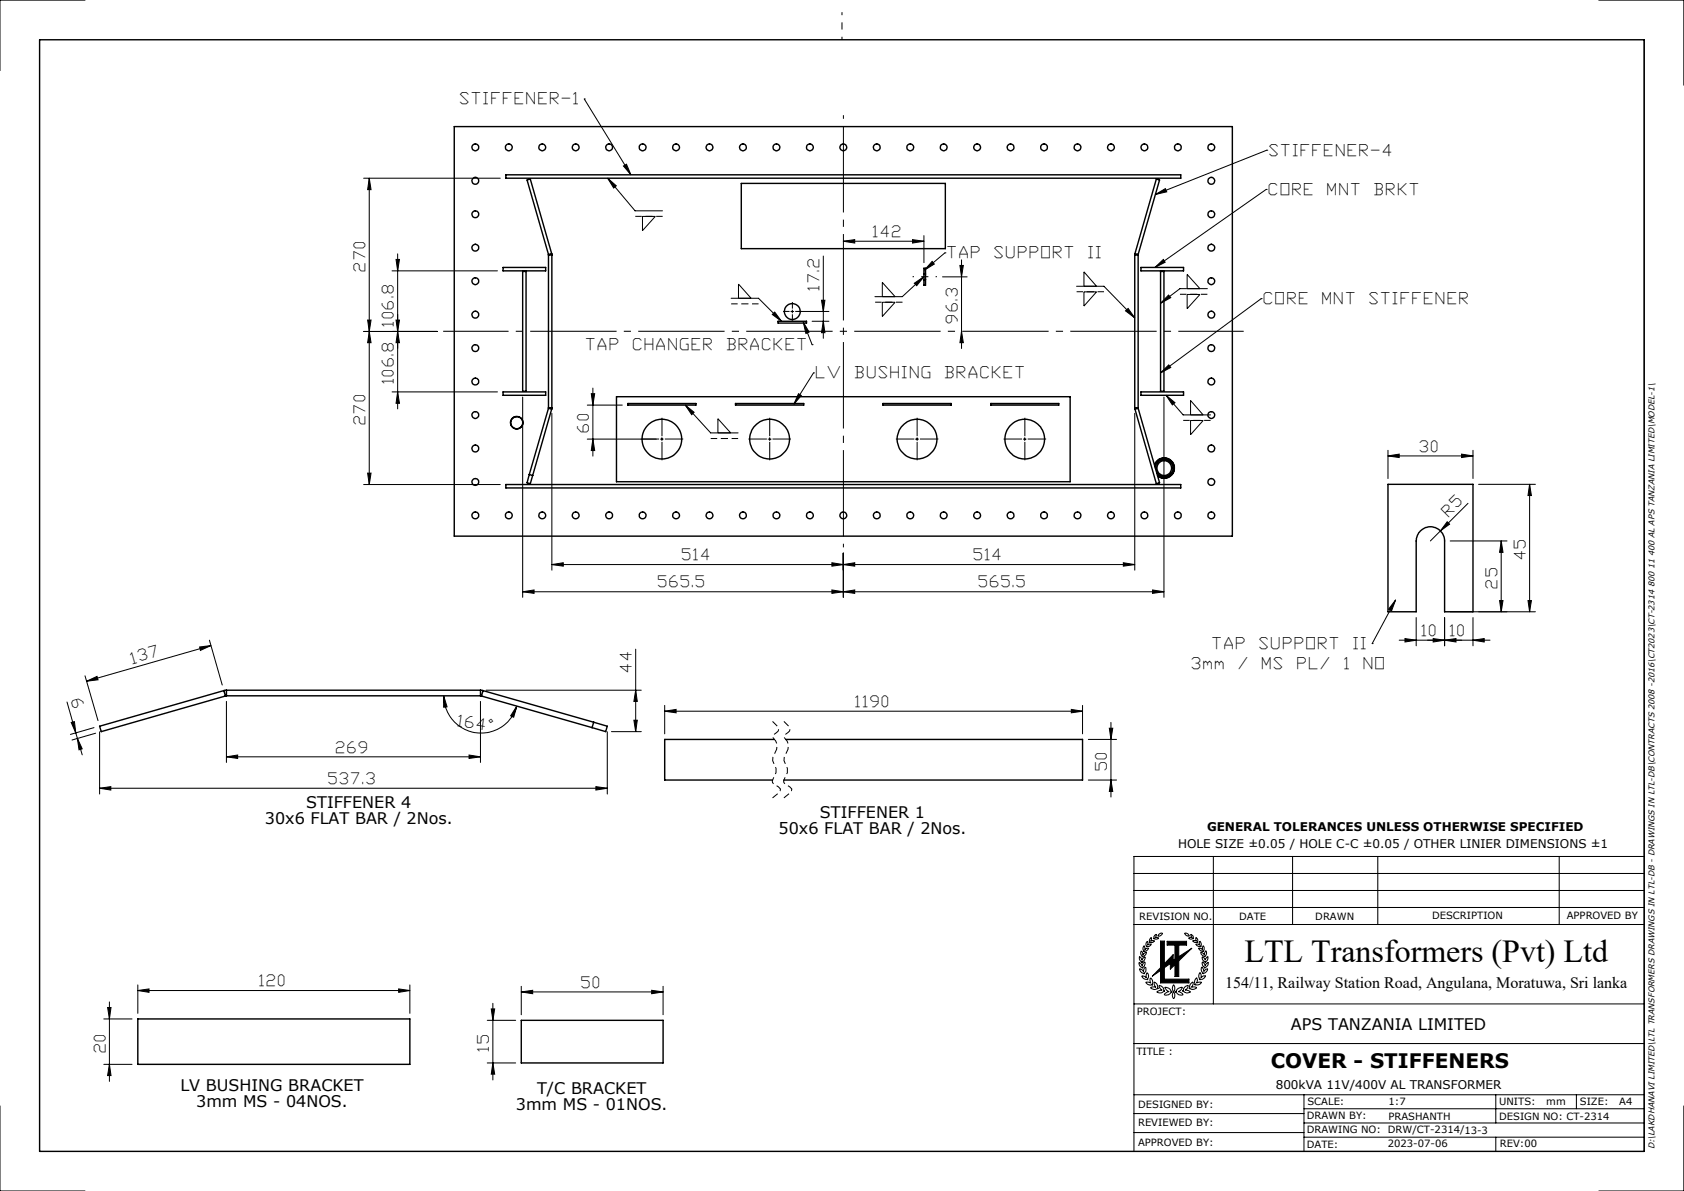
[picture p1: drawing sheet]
<svg xmlns="http://www.w3.org/2000/svg" width="297mm" height="210mm" viewBox="0 0 297 210" stroke-linecap="round" stroke-linejoin="round" font-family="sans-serif">
<g fill="none" stroke="#000" stroke-width=".25">
<path d="M7 7h283v196h-283zM80.1 22.3h137.2v72.2h-137.2zM89.2 30.8h119v.6h-119zM130.7 32.3h36v11.5h-36zM88.7 47.2h7.5v.6h-7.5zM92.2 47.9h.6v21.1h-.6zM96.7 44.9v.1M96.7 45h.6M96.7 45v26.9M97.3 44.7v.3M97.3 44.7l-3.8-13.1-.5 .1 3.7 13.2M97.3 44.7l-.6 .2"/>
<path d="M97.3 45v26.9M137.2 56.6h5v.4h-5zM162.9 48.3v1M162.9 49.3h.3M162.9 48.3v-1h.3v1M162.9 49.3v1h.3v-1M162.9 48.3h.3M163.2 48.3v1M200.1 45h.6M200.1 45v26.9M200.2 44.7l-.1 .3M200.2 44.7l.5 .2"/>
<path d="M200.2 44.7l3.7-13.1 .6 .1-3.8 13.2M200.7 44.9v.1M200.7 45v26.9M201.2 47.2h7.5v.6h-7.5zM204.7 47.9h.6v21.1h-.6zM88.7 69.1h7.5v.6h-7.5zM96.7 71.9v.1M96.7 71.9h.6M96.7 72l.6 .1M96.7 72l-3.4 11.7M97.3 72.1l-3.4 11.7M97.3 71.9v.2"/>
<path d="M108.7 69.9h80v15h-80zM110.7 71.1h12v.3h-12zM129.7 71.1h12v.3h-12zM155.7 71.1h12v.3h-12zM174.7 71.1h12v.3h-12zM200.1 71.9l.1 .2M200.1 71.9h.6M200.7 71.9v.1M200.7 72l-.5 .1M200.7 72l3.8 13.1-.6 .2-3.7-13.2M201.2 69.1h7.5v.6h-7.5zM89.2 85.4h119v.6h-119z"/>
<path d="M93.3 83.7l.6 .1M93.3 83.7l-.3 1.4 .5 .2 .4-1.5M203.6 82a1.81 1.81 0 0 1 2.5-1.1 1.81 1.81 0 0 1 .7 2.6 1.81 1.81 0 0 1-2.6 .4M203.7 82.1a1.74 1.74 0 0 1 2.4-1.1 1.74 1.74 0 0 1 .7 2.5 1.74 1.74 0 0 1-2.6 .3M203.8 82.6a1.55 1.55 0 0 1 2-1.5 1.55 1.55 0 0 1 .7 2.4 1.55 1.55 0 0 1-2.5-.2M244.8 85.4h15v22.5h-5v-12.5a2.5 2.5 0 0 0-2.5-2.5 2.5 2.5 0 0 0-2.5 2.5v12.5h-5zM39.5 121.8l.3 .9M39.5 121.8l-21.9 6.2 .3 1 21.9-6.3M39.9 121.7l-.4 .1M39.9 122.7h-.1M39.9 121.7v1M39.9 121.7h44.8"/>
<path d="M39.9 122.7h44.8M84.7 121.7l.5 .1M84.7 122.7h.2M84.7 121.7v1M84.9 122.7l19.5 5.6M85.2 121.8l-.3 .9M85.2 121.8l19.5 5.5M104.7 127.3l-.3 1M104.7 127.3l2.4 .7-.3 1-2.4-.7M136.6 130.4h-19.4v7.1h19M138.6 130.4h52.3v7.1h-52.7M24.3 179.7h48v8h-48z"/>
<path d="M91.9 179.9h25v7.5h-25z"/>
<circle cx="83.8" cy="31.9" r=".61"/>
<circle cx="83.8" cy="37.8" r=".61"/>
<circle cx="83.8" cy="26" r=".61"/>
<circle cx="89.7" cy="26" r=".61"/>
<circle cx="95.6" cy="26" r=".6"/>
<circle cx="101.5" cy="26" r=".6"/>
<circle cx="107.4" cy="26" r=".61"/>
<circle cx="113.3" cy="26" r=".61"/>
<circle cx="119.2" cy="26" r=".6"/>
<circle cx="125.1" cy="26" r=".6"/>
<circle cx="131" cy="26" r=".61"/>
<circle cx="136.9" cy="26" r=".61"/>
<circle cx="142.8" cy="26" r=".6"/>
<circle cx="148.7" cy="26" r=".6"/>
<circle cx="154.6" cy="26" r=".61"/>
<circle cx="160.5" cy="26" r=".61"/>
<circle cx="166.4" cy="26" r=".6"/>
<circle cx="172.3" cy="26" r=".6"/>
<circle cx="178.2" cy="26" r=".61"/>
<circle cx="184.1" cy="26" r=".61"/>
<circle cx="190" cy="26" r=".6"/>
<circle cx="195.9" cy="26" r=".6"/>
<circle cx="201.8" cy="26" r=".61"/>
<circle cx="207.7" cy="26" r=".61"/>
<circle cx="213.6" cy="31.9" r=".6"/>
<circle cx="213.6" cy="37.8" r=".6"/>
<circle cx="213.6" cy="26" r=".6"/>
<circle cx="83.8" cy="55.5" r=".61"/>
<circle cx="83.8" cy="43.7" r=".61"/>
<circle cx="83.8" cy="49.6" r=".6"/>
<circle cx="139.7" cy="54.9" r="1.39"/>
<circle cx="213.6" cy="55.5" r=".6"/>
<circle cx="213.6" cy="43.7" r=".6"/>
<circle cx="213.6" cy="49.6" r=".59"/>
<circle cx="83.8" cy="79.1" r=".61"/>
<circle cx="83.8" cy="61.4" r=".61"/>
<circle cx="83.8" cy="67.3" r=".61"/>
<circle cx="83.8" cy="73.2" r=".6"/>
<circle cx="91.1" cy="74.5" r="1.06"/>
<circle cx="91.1" cy="74.5" r="1.1"/>
<circle cx="116.7" cy="77.4" r="3.5"/>
<circle cx="135.7" cy="77.4" r="3.5"/>
<circle cx="161.7" cy="77.4" r="3.5"/>
<circle cx="180.7" cy="77.4" r="3.5"/>
<circle cx="213.6" cy="79.1" r=".6"/>
<circle cx="213.6" cy="61.4" r=".6"/>
<circle cx="213.6" cy="67.3" r=".6"/>
<circle cx="213.6" cy="73.2" r=".59"/>
<circle cx="83.8" cy="85" r=".61"/>
<circle cx="83.8" cy="90.9" r=".61"/>
<circle cx="89.7" cy="90.9" r=".61"/>
<circle cx="95.6" cy="90.9" r=".6"/>
<circle cx="101.5" cy="90.9" r=".6"/>
<circle cx="107.4" cy="90.9" r=".61"/>
<circle cx="113.3" cy="90.9" r=".61"/>
<circle cx="119.2" cy="90.9" r=".6"/>
<circle cx="125.1" cy="90.9" r=".6"/>
<circle cx="131" cy="90.9" r=".61"/>
<circle cx="136.9" cy="90.9" r=".61"/>
<circle cx="142.8" cy="90.9" r=".6"/>
<circle cx="148.7" cy="90.9" r=".6"/>
<circle cx="154.6" cy="90.9" r=".61"/>
<circle cx="160.5" cy="90.9" r=".61"/>
<circle cx="166.4" cy="90.9" r=".6"/>
<circle cx="172.3" cy="90.9" r=".6"/>
<circle cx="178.2" cy="90.9" r=".61"/>
<circle cx="184.1" cy="90.9" r=".61"/>
<circle cx="190" cy="90.9" r=".6"/>
<circle cx="195.9" cy="90.9" r=".6"/>
<circle cx="201.8" cy="90.9" r=".61"/>
<circle cx="205.3" cy="82.5" r="1.29"/>
<circle cx="207.7" cy="90.9" r=".61"/>
<circle cx="213.6" cy="85" r=".6"/>
<circle cx="213.6" cy="90.9" r=".6"/>
</g>
<g fill="none" stroke="#000" stroke-width=".18">
<path d="M15 0h-15v12.4M103 17.5h.1M103 17.5l8.3 13.3M282 0h15v15M290 7v196M64.1 31.4h24.1M65.1 31.4l.3 2h-.6zM65.1 31.4v54M107.2 31.4l4.8 5.8h4.8M107.2 31.4l1.5 1.4-.5 .4zM110 29.3l.5-.3 .8 1.8zM113.3 38.2h2.3l-2.3 2.5z"/>
<path d="M203.8 34.3l1.7-1 .3 .5zM223.3 33.4h.1M223.3 33.4l-19.6 13.8M223.4 26.5h.1M223.4 26.5l-19.6 7.8M64.1 58.4h13M64.8 56.4h.6l-.3 2zM65.1 58.4l.3 2h-.6zM69.1 47.8h18.6M69.9 45.7h.5l-.3 2.1zM69.9 56.4h.5l-.3 2zM70.1 58.4l.3 2h-.5z"/>
<path d="M70.1 44.8v27.3M128.9 52.6h4.9l4 4M130.2 52.6v-2.5l2.3 2.5M136.6 55l1.2 1.6-1.6-1.2zM139.5 54.9h.5M139.7 54.7v.5M140.7 54.9h5.5M141.7 56.8l1.5 4M141.7 56.8l1 1.8-.6 .2zM143.2 56.6h3M144.9 52.9h.6l-.3 2zM145.2 56.6l.3 2.1h-.6z"/>
<path d="M145.2 45.1v14.5M148.7 42.5h14.2M148.7 42.5l2-.2v.6zM155.6 52.3v-2.5l2.3 2.5M155.6 53.3h2.3l-2.3 2.5zM160.9 42.3l2 .2-2 .4zM161.3 49.9l1.6-1.1-1.2 1.6zM162.9 48.8l-3.8 3.5h-4.8M162.9 41.5v4.8M164.4 46.1l.4 .5-1.7 1zM166.2 48.8h4.4M166.7 44.6h.1"/>
<path d="M166.7 44.6l-3.6 3M169.3 46.8h.6l-.3 2zM169.6 58.4l.3 2h-.6zM169.6 45.8v15.6M189.9 50.5h4.8l5.4 5.5M191.2 50.5v-2.6l2.2 2.6M191.2 51.5h2.2l-2.2 2.5zM198.5 54.8l.5-.4 1.1 1.6zM203.7 47.2l1.5-1.5 .3 .5zM206.1 52l.4 .5-1.8 1zM209.4 50.9v-2.5l2.2 2.5M209.4 51.9h2.2l-2.2 2.5z"/>
<path d="M212.9 50.9h-4.8l-3.4 2.6M222.4 52.7h.1M222.4 52.7l-17.7 13M69.1 69.1h18.6M70.1 69.1l.3 2h-.5zM92.2 70v35.3M97.3 72.9v27.6M103.6 77.4h12.1M103.6 71.4h6.1M104.3 69.4h.6l-.3 2zM104.6 77.4l.3 2h-.6zM104.6 68.4v12"/>
<path d="M116.5 77.4h.5M116.7 77.2v.5M120.9 71.4l4.4 4.9h4.9M120.9 71.4l1.5 1.3-.4 .4zM126.6 76.3v-2.5l2.3 2.5M135.5 77.4h.5M135.7 77.2v.5M140.8 69.4l.5 .3-1.3 1.6zM143.2 60.8h.1M143.5 65.7h.1M143.5 65.7l-3.5 5.6M161.5 77.4h.5"/>
<path d="M161.7 77.2v.5M180.5 77.4h.5M180.7 77.2v.5M200.1 72.9v27.6M204.7 65.7l1.4-1.4 .4 .5zM205.3 70v35.3M205.7 69.7l3 3.5h4.8M205.7 69.7l1.5 1.3-.4 .4zM210 73.2v-2.6l2.2 2.6M210 74.1h2.2l-2.2 2.6zM244.8 79.4v5M259.8 79.4v5"/>
<path d="M64.1 85.4h24.1M64.8 83.4h.6l-.3 2zM97.3 99.5h102.8M97.3 99.5l2-.3v.6zM146.7 99.2l2 .3-2 .3zM148.7 97.5v7.8M148.7 99.5l2-.3v.6zM198.1 99.2l2 .3-2 .3zM244.8 80.4l2-.3v.6zM244.8 80.4h15M255.2 92l.5 .4-1.7 1.2zM255.8 95.4h10"/>
<path d="M257.8 80.1l2 .3-2 .3zM258.9 88.8l-6.6 6.6M260.8 85.4h10M264.8 95.4l.3 2h-.6zM264.8 95.4v12.5M269.8 85.4l.3 2h-.6zM269.8 85.4v22.5M15 119.2l2.3 7.9M35.2 114.1l2-.3-1.9 .9zM36.9 112.9l2.3 7.9M37.2 113.8l-21.9 6.3M92.2 104.3h113.1"/>
<path d="M92.2 104.3l2-.3v.6zM112.1 114.5v14.5M146.7 104l2 .3-2 .3zM148.7 104.3l2-.3v.6zM203.3 104l2 .3-2 .3zM242 113.5h.1M246.1 105.8l-4.1 7.7M246.1 105.8l-.7 1.9-.5-.3zM246.8 112.9h16M247.8 112.6l2 .3-2 .3zM249.8 108.9v5M252.8 112.6l2 .3-2 .3z"/>
<path d="M254.8 112.9l2-.3v.6zM254.8 108.9v5M255.8 107.9h15M259.8 112.9l2-.3v.6zM259.8 108.9v5M264.5 105.9h.6l-.3 2zM269.5 105.9h.6l-.3 2zM11.8 123.8l1.6 5.4M12.6 127.4l.5-.2 .3 2zM13.4 129.2l.3 1M13.7 130.2l.8 2.9M13.7 130.2l.8 1.8-.6 .2z"/>
<path d="M15.3 120.1l1.8-.8 .2 .6zM16.6 128.3l-4.2 1.2M16.9 129.3l-4.2 1.2M17.6 139l1.9-.3v.6zM17.6 129v11M17.6 139h89.5M39.9 133.4l2-.3v.6zM39.9 123.7v10.7M39.9 133.4h44.8M78.2 122.7l.6 1.9-.6 .1zM78.2 122.7a6.6 6.6 0 0 0 5.7 6.5 6.6 6.6 0 0 0 7.3-4.7M82.7 133.1l2 .3-2 .3z"/>
<path d="M84.7 123.7v10.7M85.7 121.7h27.4M91.2 124.5l-.6 2-.5-.3zM105.1 138.7l2 .3-2 .3zM107.1 129v11M107.8 129h5.3M111.8 127h.6l-.3 2zM112.1 121.7l.3 2h-.6zM117.2 125.4l2-.3v.6zM117.2 124.4v5M117.2 125.4h73.7M188.9 125.1l2 .3-2 .3z"/>
<path d="M190.9 124.4v5M191.9 137.5h5M191.9 130.4h5M195.7 128.4h.6l-.4 2zM195.9 127.4v13.1M195.9 137.5l.4 2.1h-.6zM200 157h90M200 154h90M214 151v26M228 151v12M243 151v12M275 151v12"/>
<path d="M290 151h-90v52M18.3 179.7h5M19 177.7h.6l-.3 2zM19.3 176.7v14M24.3 174.7l2-.3v.6zM24.3 174.7h48M24.3 173.7v5M70.3 174.4l2 .3-2 .3zM72.3 173.7v5M85.9 179.9h5M86.6 177.9h.6l-.3 2zM86.9 176.9v13.5"/>
<path d="M91.9 174.9l2-.3v.6zM91.9 173.9v5M91.9 174.9h25M114.9 174.6l2 .3-2 .3zM116.9 173.9v5M200 177h90M200 163h90M200 160h90M200.9 169.7l.3 .2 .2 .4 .2-.5 .3-.2a.74 .74 0 0 1-.4 .9v.1a.82 .82 0 0 1-.6-.9zM201 168.7l.4 .6 .2-.4 .4-.2a.65 .65 0 0 1-.6 .8l.1 .1a.77 .77 0 0 1-.5-.9zM201 170.8l.4 .2 .3 .3v-.1a.51 .51 0 0 1 .4-.6v.1a.92 .92 0 0 1-.3 1l-.1-.1a.73 .73 0 0 1-.7-.8zM201.3 167.7l.3 .7 .2-.3 .4-.2a.91 .91 0 0 1-.8 .8l-.2-.5z"/>
<path d="M201.4 172.1h.4l.4 .3v-.8a.45 .45 0 0 1 .4 .6l-.2 .4v.1a.89 .89 0 0 1-1-.6zM201.8 166.7l.1 .3v.5l.7-.3a.79 .79 0 0 1-.9 .5 .82 .82 0 0 1 .1-1zM202.1 173.2h.4l.5 .1-.1-.1a.58 .58 0 0 1 .1-.7 1.07 1.07 0 0 1 .2 1.2l-.1-.1a.78 .78 0 0 1-1-.4zM202.3 166l.2 .2-.1 .4 .6-.1a.67 .67 0 0 1-.8 .4 .81 .81 0 0 1 .1-.9zM202.8 166.1v.1a.65 .65 0 0 1 .3-.9l-.1 .7 .6-.1a.45 .45 0 0 1-.8 .2M203.6 173.1a.88 .88 0 0 1 .5 1.1h.2a.93 .93 0 0 1-1.4 0l.4-.2 .6 .1a1.01 1.01 0 0 1-.3-1zM203.7 164.9l.2-.2-.2 .6 .7 .1a.57 .57 0 0 1-.9 0v-.3zM204.3 164.8l.3-.2h.4a.68 .68 0 0 1-.8 .4zM204.4 173.7a.84 .84 0 0 1 .8 1h.2a.99 .99 0 0 1-1.4 .2l.5-.2 .5-.1a.95 .95 0 0 1-.6-.9zM204.7 165.9h.7v4l1.5-1.6v1l.3-.2v-2.5h-1.4v-.6h3.5v.6h-1.4v2.1l2.3-1.5-2.3 2.2v2.8h-.7v-2.1l-.8 .8v-1l-1 .7v2h4.3v.7h-5v-2.2l-1.5 1 1.5-1.5zM205.4 174.1a.96 .96 0 0 1 1.1 .7h.2a1.08 1.08 0 0 1-1.4 .6l.6-.5h.3l-.5-.4zM207 173.6a1 1 0 0 1 0 1.3 .99 .99 0 0 1 0-1.3z"/>
<path d="M207 174.9a1 1 0 0 1 0 1.2 .99 .99 0 0 1 0-1.2zM207.6 174.4l.9-.3a1.11 1.11 0 0 1-.7 .8l.5 .1 .4 .4a1.08 1.08 0 0 1-1.4-.6h.2zM208.9 164.6a.63 .63 0 0 1 .8 .5l-.5-.1zM209.1 173.9l.5-.2a.95 .95 0 0 1-.6 .9l.7 .1 .3 .2a.87 .87 0 0 1-1.3-.1h-.1v-.1l.1-.1 .1-.3zM210 164.7a.6 .6 0 0 1 .4 .8v-.1a.54 .54 0 0 1-.8 0l.4-.1h.3zM210 173.5l.3-.3a.61 .61 0 0 1-.2 .9l.6-.1 .4 .2a1.03 1.03 0 0 1-1.4 0h.2l-.1-.3zM210.9 172.6l.2-.2 .1 .5-.2 .4 .5-.1h.4a.94 .94 0 0 1-1.2 .4v-.5zM210.9 166.5h.4l.3 .1v-.7a.71 .71 0 0 1 .1 1v-.1a.62 .62 0 0 1-.8-.3zM211.1 166.1l.1 .1a.56 .56 0 0 0-.3-.8l.1 .5h-.7a.62 .62 0 0 0 .8 .2M211.4 167.2h.4l.3 .3 .1-.8a.74 .74 0 0 1 0 1.1l-.1-.1a.64 .64 0 0 1-.7-.5zM211.6 171.5h.1l.1 .4v.5l.4-.3 .4-.1a.89 .89 0 0 1-1.1 .7l.1-.1-.1-.1-.1-.5zM211.8 167.9l.3 .1 .3 .3 .3-.7a.82 .82 0 0 1-.3 1.1v-.1a.63 .63 0 0 1-.6-.7z"/>
<path d="M211.9 170.5l.3 .4 .1 .4 .3-.3 .4-.2a.81 .81 0 0 1-.9 .8 1.03 1.03 0 0 1-.2-1.1zM212 168.7l.4 .3 .1 .3 .5-.6a.77 .77 0 0 1-.5 .9v-.1a.67 .67 0 0 1-.5-.8zM212.1 169.6l.3 .4 .1 .3 .6-.6a.82 .82 0 0 1-.7 .9v-.1a.69 .69 0 0 1-.3-.9zM0 195v15h15M18.3 187.7h5M19.3 187.7l.3 1.9h-.6zM85.9 187.4h5M86.9 187.4l.3 2h-.6zM200 196.3h30M200 199.7h30M200 193h90M200 184h90"/>
<path d="M230 198h60M230 193v10M230 195.5h60M263.8 193v5M278 193v2.5M297 195v15h-15M230 200.5h60M263.8 200.5v2.5"/>
</g>
<path d="M148.5 7v-4.8" fill="none" stroke="#000" stroke-width=".18" stroke-dasharray="15.2 1.3 1.3 1.3" stroke-dashoffset="14.7" stroke-linecap="butt"/>
<path d="M204.7 165.9h.7v4l1.5-1.6v1l.3-.2v-2.5h-1.4v-.6h3.5v.6h-1.4v2.1l2.3-1.5-2.3 2.2v2.8h-.7v-2.1l-.8 .8v-1l-1 .7v2h4.3v.7h-5v-2.2l-1.5 1 1.5-1.5z" fill-rule="evenodd" fill="#000"/>
<path d="M116.9 38.1h-4.9M133.8 53.6h-4.8M159.2 53.3h-4.9M194.7 51.4h-4.8M212.9 51.9h-4.8M130.2 77.3h-4.9M213.5 74.1h-4.8M136.2 127.2l.9 .9a.85 .85 0 0 1-.5 1.3l-.3 .3v.3a2.17 2.17 0 0 1 .3 2.9l-.3 .6v.6l.6 1.4v.8l-.7 1.4v.3l1.4 1.1v.4l-.3 .4-1.1 .8M138.2 127.2l.9 .9a.85 .85 0 0 1-.5 1.3l-.3 .3v.3a2.17 2.17 0 0 1 .3 2.9l-.3 .6v.6l.6 1.4v.8l-.7 1.4v.3l1.4 1.1v.4l-.3 .4-1.1 .8" fill="none" stroke="#000" stroke-width=".18" stroke-dasharray="1.3 .6" stroke-dashoffset=".1" stroke-linecap="butt"/>
<path d="M148.8 96.5v-76.2" fill="none" stroke="#000" stroke-width=".18" stroke-dasharray="15.2 1.3 1.3 1.3" stroke-dashoffset="-1.9" stroke-linecap="butt"/>
<path d="M219.4 58.4h-141.2" fill="none" stroke="#000" stroke-width=".18" stroke-dasharray="15.2 1.3 1.3 1.3" stroke-dashoffset="3.7" stroke-linecap="butt"/>
<path d="M165.3 48.8h-4.3" fill="none" stroke="#000" stroke-width=".18" stroke-dasharray="15.2 1.3 1.3 1.3" stroke-dashoffset="15" stroke-linecap="butt"/>
<g fill="none" stroke="#000" stroke-width=".18" stroke-dasharray="15.2 1.3 1.3 1.3" stroke-linecap="butt">
<path d="M139.3 54.9h-1.2M139.8 54.4v-1.1M139.8 55.4v1.2M140.3 54.9h1.1M116.3 77.4h-3.3M116.8 76.9v-3.2M116.8 77.9v3.3M117.3 77.4h3.2M135.3 77.4h-3.3M135.8 76.9v-3.2M135.8 77.9v3.3M136.3 77.4h3.2"/>
<path d="M161.3 77.4h-3.3M161.8 76.9v-3.2M161.8 77.9v3.3M162.3 77.4h3.2M180.3 77.4h-3.3M180.8 76.9v-3.2M180.8 77.9v3.3M181.3 77.4h3.2"/>
</g>
<g fill="#000">
<path d="M255.2 92l.5 .4-1.7 1.2z"/>
<path d="M70.1 58.4l.3 2h-.5zM69.9 45.7h.5l-.3 2.1zM64.8 56.4h.6l-.3 2zM65.1 31.4l.3 2h-.6zM145.2 56.6l.3 2.1h-.6zM144.9 52.9h.6l-.3 2z"/>
<path d="M69.9 56.4h.5l-.3 2zM70.1 69.1l.3 2h-.5zM65.1 58.4l.3 2h-.6zM64.8 83.4h.6l-.3 2zM169.3 46.8h.6l-.3 2zM169.6 58.4l.3 2h-.6zM104.3 69.4h.6l-.3 2zM104.6 77.4l.3 2h-.6zM264.8 95.4l.3 2h-.6zM264.5 105.9h.6l-.3 2zM86.6 177.9h.6l-.3 2zM86.9 187.4l.3 2h-.6z"/>
<path d="M148.7 42.5l2-.2v.6zM160.9 42.3l2 .2-2 .4zM92.2 104.3l2-.3v.6zM146.7 104l2 .3-2 .3zM97.3 99.5l2-.3v.6zM146.7 99.2l2 .3-2 .3zM148.7 99.5l2-.3v.6zM198.1 99.2l2 .3-2 .3z"/>
<path d="M164.4 46.1l.4 .5-1.7 1zM141.7 56.8l1 1.8-.6 .2zM140.8 69.4l.5 .3-1.3 1.6zM110 29.3l.5-.3 .8 1.8zM203.7 47.2l1.5-1.5 .3 .5zM204.7 65.7l1.4-1.4 .4 .5zM203.8 34.3l1.7-1 .3 .5zM205.7 69.7l1.5 1.3-.4 .4zM206.1 52l.4 .5-1.8 1zM198.5 54.8l.5-.4 1.1 1.6zM120.9 71.4l1.5 1.3-.4 .4zM136.6 55l1.2 1.6-1.6-1.2zM161.3 49.9l1.6-1.1-1.2 1.6zM107.2 31.4l1.5 1.4-.5 .4zM246.1 105.8l-.7 1.9-.5-.3z"/>
<path d="M35.2 114.1l2-.3-1.9 .9zM15.3 120.1l1.8-.8 .2 .6z"/>
<path d="M203.3 104l2 .3-2 .3zM148.7 104.3l2-.3v.6zM188.9 125.1l2 .3-2 .3zM117.2 125.4l2-.3v.6zM257.8 80.1l2 .3-2 .3zM244.8 80.4l2-.3v.6zM70.3 174.4l2 .3-2 .3zM24.3 174.7l2-.3v.6zM114.9 174.6l2 .3-2 .3zM91.9 174.9l2-.3v.6z"/>
<path d="M247.8 112.6l2 .3-2 .3zM254.8 112.9l2-.3v.6z"/>
<path d="M252.8 112.6l2 .3-2 .3zM259.8 112.9l2-.3v.6z"/>
<path d="M269.5 105.9h.6l-.3 2zM269.8 85.4l.3 2h-.6z"/>
<path d="M13.7 130.2l.8 1.8-.6 .2zM12.6 127.4l.5-.2 .3 2z"/>
<path d="M17.6 139l1.9-.3v.6zM105.1 138.7l2 .3-2 .3z"/>
<path d="M78.2 122.7l.6 1.9-.6 .1zM91.2 124.5l-.6 2-.5-.3z"/>
<path d="M82.7 133.1l2 .3-2 .3zM39.9 133.4l2-.3v.6z"/>
<path d="M111.8 127h.6l-.3 2zM112.1 121.7l.3 2h-.6z"/>
<path d="M195.9 137.5l.4 2.1h-.6zM195.7 128.4h.6l-.4 2z"/>
<path d="M19 177.7h.6l-.3 2zM19.3 187.7l.3 1.9h-.6z"/>
</g>
<text font-size="5.6" x="219.5" y="169.6">LTL Transformers (Pvt) Ltd</text>
<text font-size="3.5" x="224.1" y="188.4">COVER - STIFFENERS</text>
<g font-size="2.8">
<text x="81.2" y="18.4">STIFFENER-1</text>
<text x="224" y="27.5">STIFFENER-4</text>
<text x="223.9" y="34.4">CORE</text>
<text x="234.2" y="34.4">MNT</text>
<text x="242.5" y="34.4">BRKT</text>
<text x="167.2" y="45.6">TAP</text>
<text x="175.5" y="45.6">SUPPORT</text>
<text x="192" y="45.6">II</text>
<text x="223" y="53.7">CORE</text>
<text x="233.3" y="53.7">MNT</text>
<text x="241.6" y="53.7">STIFFENER</text>
<text x="103.4" y="61.7">TAP</text>
<text x="111.7" y="61.7">CHANGER</text>
<text x="128.3" y="61.7">BRACKET</text>
<text x="144" y="66.7">LV</text>
<text x="150.9" y="66.7">BUSHING</text>
<text x="166.8" y="66.7">BRACKET</text>
<text x="210.3" y="118">3mm</text>
<text x="213.9" y="114.4">TAP</text>
<text x="218.5" y="118">/</text>
<text x="222.2" y="114.4">SUPPORT</text>
<text x="222.7" y="118">MS</text>
<text x="228.9" y="118">PL/</text>
<text x="237.2" y="118">1</text>
<text x="238.8" y="114.4">II</text>
<text x="240.6" y="118">NO</text>
<text x="54" y="142.5">STIFFENER 4</text>
<text x="46.7" y="145.4">30x6 FLAT BAR / 2Nos.</text>
<text x="137.3" y="147">50x6 FLAT BAR / 2Nos.</text>
<text x="144.6" y="144.2">STIFFENER 1</text>
<text x="216.1" y="174.1">154/11, Railway Station Road, Angulana, Moratuwa, Sri lanka</text>
<text x="227.7" y="181.6">APS TANZANIA LIMITED</text>
<text x="31.8" y="192.4">LV BUSHING BRACKET</text>
<text x="34.6" y="195.3">3mm MS - 04NOS.</text>
<text x="91" y="195.7">3mm MS - 01NOS.</text>
<text x="94.7" y="192.9">T/C BRACKET</text>
</g>
<g font-size="2.7">
<text x="154.1" y="41.8">142</text>
<text x="64.4" y="47.7" transform="rotate(-90 64.4 47.7)">270</text>
<text x="144.5" y="51.1" transform="rotate(-90 144.5 51.1)">17.2</text>
<text x="69.4" y="57.4" transform="rotate(-90 69.4 57.4)">106.8</text>
<text x="168.9" y="56.9" transform="rotate(-90 168.9 56.9)">96.3</text>
<text x="69.4" y="67.6" transform="rotate(-90 69.4 67.6)">106.8</text>
<text x="64.4" y="74.7" transform="rotate(-90 64.4 74.7)">270</text>
<text x="103.9" y="76.1" transform="rotate(-90 103.9 76.1)">60</text>
<text x="250.5" y="79.6">30</text>
<text x="255.6" y="91.1" transform="rotate(-45 255.6 91.1)">R5</text>
<text x="120.4" y="98.8">514</text>
<text x="171.8" y="98.8">514</text>
<text x="269.1" y="98.6" transform="rotate(-90 269.1 98.6)">45</text>
<text x="116.1" y="103.6">565.5</text>
<text x="172.7" y="103.6">565.5</text>
<text x="264.1" y="103.6" transform="rotate(-90 264.1 103.6)">25</text>
<text x="250.8" y="112.1">10</text>
<text x="255.8" y="112.1">10</text>
<text x="23.5" y="117" transform="rotate(-16 23.5 117)">137</text>
<text x="111.4" y="118.4" transform="rotate(-90 111.4 118.4)">44</text>
<text x="12.5" y="123.5" transform="rotate(74 12.5 123.5)">6</text>
<text x="150.9" y="124.6">1190</text>
<text x="80.7" y="128" transform="rotate(8 80.7 128)">164°</text>
<text x="59.4" y="132.7">269</text>
<text x="195.2" y="135.8" transform="rotate(-90 195.2 135.8)">50</text>
<text x="58" y="138.3">537.3</text>
<text x="45.8" y="173.9">120</text>
<text x="102.6" y="174.2">50</text>
<text x="18.6" y="185.5" transform="rotate(-90 18.6 185.5)">20</text>
<text x="86.2" y="185.3" transform="rotate(-90 86.2 185.3)">15</text>
</g>
<g font-size="2.1">
<text x="207.8" y="149.6">HOLE SIZE ±0.05 / HOLE C-C ±0.05 / OTHER LINIER DIMENSIONS ±1</text>
<text x="212.9" y="146.4">GENERAL TOLERANCES UNLESS OTHERWISE SPECIFIED</text>
<text x="225" y="191.9">800kVA 11V/400V AL TRANSFORMER</text>
</g>
<g font-size="1.8">
<text x="200.9" y="162.1">REVISION NO.</text>
<text x="218.6" y="162.1">DATE</text>
<text x="232" y="162.1">DRAWN</text>
<text x="252.6" y="162.1">DESCRIPTION</text>
<text x="276.3" y="162.1">APPROVED BY</text>
<text x="200.5" y="179">PROJECT:</text>
<text x="200.4" y="186">TITLE :</text>
<text x="200.7" y="195.4">DESIGNED BY:</text>
<text x="230.5" y="197.4">DRAWN BY:</text>
<text x="230.6" y="194.9">SCALE:</text>
<text x="244.9" y="197.5">PRASHANTH</text>
<text x="244.9" y="194.9">1:7</text>
<text x="264.4" y="197.4">DESIGN NO: CT-2314</text>
<text x="264.4" y="194.9">UNITS:</text>
<text x="272.7" y="194.9">mm</text>
<text x="278.6" y="194.9">SIZE:</text>
<text x="285.6" y="194.9">A4</text>
<text x="200.7" y="202">APPROVED BY:</text>
<text x="200.7" y="198.6">REVIEWED BY:</text>
<text x="230.5" y="199.9">DRAWING NO: DRW/CT-2314/13-3</text>
<text x="230.5" y="202.4">DATE:</text>
<text x="244.8" y="202.3">2023-07-06</text>
<text x="264.5" y="202.3">REV:00</text>
</g>
<text font-size="1.5" x="291.8" y="202.7" transform="rotate(-90 291.8 202.7)">D:\LAKDHANAVI LIMITED\LTL TRANSFORMERS DRAWINGS IN LTL-DB - DRAWINGS IN LTL-DB\CONTRACTS 2008 -2016\CT2023\CT-2314 800 11 400 AL APS TANZANIA LIMITED\MODEL-1\</text>
</svg>
